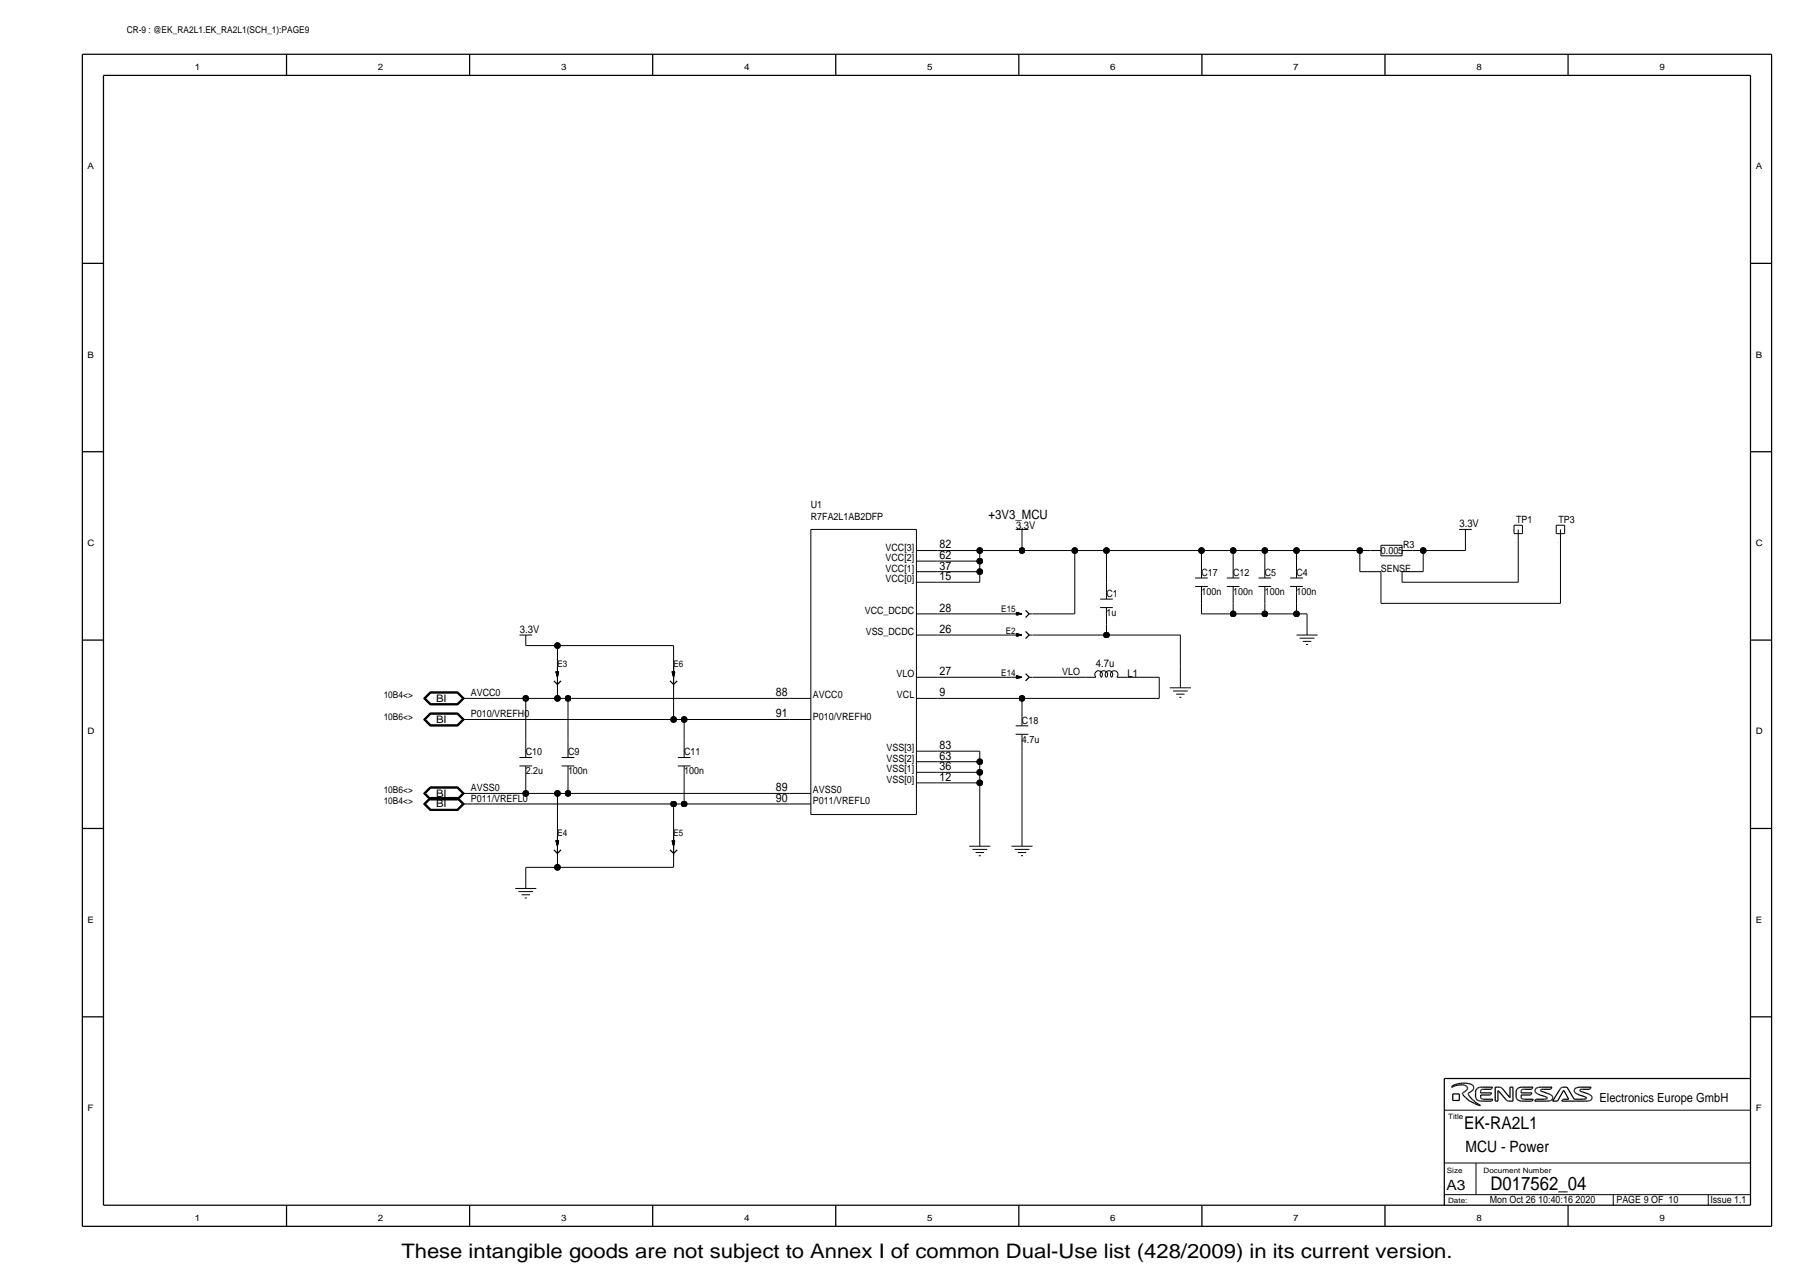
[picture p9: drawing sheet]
<svg xmlns="http://www.w3.org/2000/svg" width="433mm" height="309mm" viewBox="0 0 433 309" stroke-linecap="round" stroke-linejoin="round" font-family="sans-serif">
<g fill="none" stroke="#000" stroke-width=".24">
<path d="M195.1 127.4h25.4zM195.1 127.4v68.5zM220.5 132.4h5.1zM220.5 135h5.1zM220.5 137.5h5.1zM220.5 127.4v68.5zM225.6 137.5h10.1zM225.6 135h10.1zM225.6 132.4h10.1zM235.7 137.5v2.6zM235.7 135v2.5zM235.7 132.4v2.6z"/>
<path d="M235.7 132.4h10.2zM244.3 127.4h3.1zM245.9 132.4h12.7zM245.9 129.9v2.5zM245.9 127.4v2.5zM258.6 132.4v15.3zM258.6 132.4h7.6zM266.2 132.4v7.7zM266.2 132.4h22.9zM287.5 139h3.1zM289.1 132.4h7.6zM289.1 132.4v2.6z"/>
<path d="M289.1 135v2.5zM289.1 137.5v1.5zM295.1 139h3.1zM296.7 132.4h7.6zM296.7 132.4v2.6zM296.7 135v2.5zM296.7 137.5v1.5zM302.8 139h3zM304.3 132.4h7.6zM304.3 132.4v2.6zM304.3 135v2.5zM304.3 137.5v1.5z"/>
<path d="M310.4 139h3zM311.9 132.4v2.6zM311.9 135v2.5zM311.9 137.5v1.5zM311.9 132.4h15.3zM327.2 132.4h2.5zM327.2 132.4v5.1zM327.2 137.5h5zM329.7 132.4h2.5zM332.2 133.7h5.1zM332.2 137.5v7.6zM332.2 131.2v2.5z"/>
<path d="M332.2 131.2h5.1zM337.3 137.5v2.6zM337.3 132.4h2.6zM337.3 131.2v2.5zM337.3 137.5h5.1zM339.9 132.4h2.5zM342.4 132.4v5.1zM342.4 132.4h10.2zM351 127.4h3.1zM352.6 129.9v2.5zM352.6 127.4v2.5zM364.2 126.3h2.1z"/>
<path d="M364.2 126.3v2.1zM364.2 128.4h2.1zM365.3 129.9v10.2zM365.3 127.4v2.5zM366.3 126.3v2.1zM374.4 126.3h2zM374.4 126.3v2.1zM374.4 128.4h2zM375.4 129.9v15.2zM375.4 127.4v2.5zM376.4 126.3v2.1zM125 152.8h3z"/>
<path d="M126.5 152.8v2.5zM126.5 155.3h7.6zM134.1 155.3h28zM134.1 155.3v5.1zM162.1 155.3v5.1zM220.5 147.7h5.1zM220.5 152.8h5.1zM220.5 140.1h5.1zM225.6 140.1h10.1zM225.6 147.7h17.7zM225.6 152.8h17.7zM243.3 147.7h2.6z"/>
<path d="M243.3 152.8h2.6zM244.5 147.3v.7zM244.5 152.3v.8zM244.5 147.3l1.4 .4zM244.5 152.3l1.4 .5zM244.6 147.3v.6zM244.6 152.4v.6zM244.6 152.3v.7zM244.6 148l1.3-.3zM244.6 153.1l1.3-.3zM244.6 147.6h.6zM244.6 152.7h.6z"/>
<path d="M244.6 147.9l.7-.1zM244.6 153l.7-.1zM244.6 147.9l.4-.2zM244.6 153l.4-.2zM244.6 147.5l.9 .1zM244.6 152.6l.9 .1zM244.6 147.9l1-.2zM244.6 147.4l1 .2zM244.6 153l1-.2zM244.6 152.5l1 .2zM244.6 147.7h.8zM244.6 152.8h.8z"/>
<path d="M244.6 147.9l.6-.2zM244.6 153l.6-.2zM244.7 147.7l1-.1zM244.7 152.8l1-.1zM244.7 147.8h.1zM244.7 147.7h.1zM244.7 152.9h.1zM244.7 152.8h.1zM244.7 147.5l.6 .1zM244.7 152.6l.6 .1zM244.7 147.6l.3 .1zM244.7 147.8h.3z"/>
<path d="M244.7 152.7l.3 .1zM244.7 152.9h.3zM244.7 147.8l.8-.1zM244.7 152.9l.8-.1zM244.7 147.4h.2zM244.7 152.5h.2zM244.7 147.4l.9 .2zM244.7 152.5l.9 .2zM244.7 147.7h.7zM244.7 152.8h.7zM244.7 147.6h.3zM244.7 152.7h.3z"/>
<path d="M244.7 147.3v.6zM244.7 152.4v.6zM244.8 147.5h.1M244.8 152.6h.1M244.7 147.7h.1M244.7 152.8h.1M244.8 147.7v.1zM244.8 152.8v.1zM245 147.6h.7zM245 152.7h.7zM245.3 147.8l.4-.1zM245.3 152.9l.4-.1z"/>
<path d="M247.5 147.7h.9zM247.5 152.8h.9zM248.4 152.8h17.8zM248.4 147.7h10.2zM264.7 144.1h3zM264.7 146.2h3zM266.2 152.8h17.8zM266.2 150.2v2.6zM266.2 147.7v2.5zM266.2 140.1v2.5zM266.2 142.5v1.6zM266.2 146.2v1.5z"/>
<path d="M284 152.8v7.6zM287.5 141.1h3.1zM289.1 145.1v2.6zM289.1 142.6v2.5zM289.1 141.1v1.5zM289.1 147.7h7.6zM295.1 141.1h3.1zM296.7 147.7h7.6zM296.7 145.1v2.6zM296.7 142.6v2.5zM296.7 141.1v1.5zM302.8 141.1h3z"/>
<path d="M304.3 147.7h7.6zM304.3 145.1v2.6zM304.3 142.6v2.5zM304.3 141.1v1.5zM310.4 141.1h3zM311.9 145.1v2.6zM311.9 142.6v2.5zM311.9 141.1v1.5zM311.9 147.7h2.6zM311.9 152.8h5.1zM312.7 153.5h3.5zM313.4 154.3h2.1z"/>
<path d="M314.2 155h.5zM314.5 147.7v5.1zM332.2 145.1h43.2zM337.3 140.1h28zM101.9 173.1l1.6 1.6zM101.9 168l1.6 1.6zM101.9 173.1l1.6-1.6zM101.9 168l1.6-1.6zM102.1 173.1l1.4 1.4zM102.1 168l1.4 1.5zM102.1 173.1l1.4-1.5zM102.1 168l1.4-1.5z"/>
<path d="M102.2 173.1l1.4-1.4zM102.2 168l1.4-1.4zM102.2 173.1l1.4 1.3zM102.2 168l1.4 1.4zM102.4 173.1l1.2-1.3zM102.4 168l1.2-1.3zM102.4 173.1l1.2 1.2zM102.4 168l1.2 1.3zM103.5 171.5h6.6zM103.5 166.4h6.6zM103.5 174.7h6.6zM103.5 169.6h6.6z"/>
<path d="M103.5 174.5h6.6zM103.5 169.5h6.6zM103.5 171.6h6.6zM103.5 166.5h6.6zM103.6 171.7h6.4zM103.6 166.6h6.4zM103.6 174.4h6.4zM103.6 169.4h6.4zM103.6 174.3h6.4zM103.6 171.8h6.4zM103.6 169.3h6.4zM103.6 166.7h6.4z"/>
<path d="M110 171.8l1.3 1.3zM110 166.7l1.3 1.3zM110 174.3l1.3-1.2zM110 169.3l1.3-1.3zM110 174.4l1.4-1.3zM110 169.4l1.4-1.4zM110 171.7l1.4 1.4zM110 166.6l1.4 1.4zM110.1 171.6l1.5 1.5zM110.1 166.5l1.5 1.5zM110.1 174.5l1.5-1.4zM110.1 169.5l1.5-1.5z"/>
<path d="M110.1 174.7l1.6-1.6zM110.1 171.5l1.6 1.6zM110.1 166.4l1.6 1.6zM111.3 173.1h2.5zM111.3 168h2.5zM111.7 168l-1.6 1.6zM113.8 173.1h48.3zM113.8 168h12.7zM126.5 168v10.2zM126.5 178.2v2.5zM126.5 168h7.6zM133.7 161.6h.6z"/>
<path d="M133.7 161.6h.7zM133.7 161.5h.7zM133.7 161.5l.4 1.4zM133.8 161.6h.6zM133.8 161.6h.5zM133.8 161.7h.5zM133.8 161.6l.3 1.1zM133.8 161.7l.1 .3zM133.9 161.7l.2 .9zM133.9 161.6l.2 .9zM133.9 161.8h.1M134 161.7l.1 .7z"/>
<path d="M134 161.6l.1 .6zM134.1 161.7l.1 .3zM134.1 162.1v.6zM134.1 161.7v.4zM134.1 168h2.6zM134.1 161.7v1zM134.1 165.5v2.5zM134.1 160.4v2.5zM134.1 160.4v5.1zM134.1 161.8h.2zM134.1 160.3v5.1zM134.2 161.7h.1"/>
<path d="M134.2 161.7v.1zM134.2 161.7v.7zM134.2 161.6l-.1 .9zM134.2 161.7v.8zM134.2 162.4l-.1 .3zM134.3 161.7l-.1 .3zM134.3 161.6l-.1 .4zM134.3 161.6l-.2 1.1zM134.4 161.6l-.2 .7zM134.4 161.6l-.2 .8zM134.4 161.6l-.3 1.3zM136.7 168v10.2z"/>
<path d="M136.7 178.2v2.5zM136.7 168h53.3zM161.6 161.5l.5 1.4zM161.6 161.6h.7zM161.6 161.5h.8zM161.7 161.6h.6zM161.7 161.7h.6zM161.7 161.6l.3 1.1zM161.7 161.7l.1 .3zM161.8 161.7l.2 .9zM161.8 161.8h.1M161.8 161.6l.2 .9z"/>
<path d="M161.9 161.7l.1 .7zM162 161.6v.6zM162 161.7l.1 .3zM162 162.1v.6zM162 161.7v.4zM162.1 165.5v7.6zM162.1 160.4v2.5zM162.1 160.4v5.1zM162.1 161.8h.1zM162.1 160.3v5.1zM162.1 173.1h2.5zM162.1 161.7l-.1 1z"/>
<path d="M162.1 161.6v.9zM162.1 161.7h.1M162.1 161.7v.1zM162.1 161.7v.7zM162.2 162.4l-.1 .3zM162.2 161.7l-.1 .8zM162.2 161.7v.1zM162.2 161.7v.3zM162.3 161.6l-.2 1.1zM162.3 161.6l-.2 .4zM162.3 161.6l-.2 .7zM162.3 161.6l-.1 .8z"/>
<path d="M162.4 161.6l-.3 1.3zM164.6 173.1h25.4zM164.6 173.1v5.1zM164.6 178.2v2.5zM190 173.1h5.1zM190 168h5.1zM220.5 162.9h5.1zM220.5 168h5.1zM225.6 168h20.3zM225.6 162.9h17.7zM243.3 162.9h2.6zM244.3 174.6h3.1z"/>
<path d="M244.3 176.6h3.1zM244.5 162.5v.7zM244.5 162.5l1.4 .4zM244.6 162.6v.6zM244.6 162.5v.7zM244.6 163.2l1.3-.3zM244.6 162.8l.6 .1zM244.6 163.2l.7-.2zM244.6 163.1l.4-.1zM244.6 162.7l.9 .2zM244.6 162.5v.6zM244.6 162.6v.5z"/>
<path d="M244.6 163.1l1-.2zM244.6 162.6l1 .3zM244.6 163l.8-.1zM244.6 163.2l.6-.2zM244.7 162.9h1zM244.7 163h.1zM244.7 162.8l.6 .1zM244.7 162.9l.3 .1zM244.7 163.1l.3-.1zM244.7 163h.8zM244.7 162.6l.2 .1zM244.7 162.7l.9 .2z"/>
<path d="M244.7 163h.7zM244.7 162.9h.3zM244.7 162.6v.5zM244.8 162.7h.1M244.7 163h.1M244.8 162.9v.2zM245 162.9h.7zM245.3 163l.4-.1zM245.9 168h33zM245.9 168v2.5zM245.9 178.2v2.5zM245.9 170.5v2.6z"/>
<path d="M245.9 173v1.6zM245.9 176.6v1.6zM247.5 162.9h.9zM248.4 162.9h12.7zM261.1 162.9h2.6zM263.7 162.9a.92 .92 0 0 1 0-1.3 .92 .92 0 0 1 1.3 0 .92 .92 0 0 1-.1 1.4M264.9 162.9a.92 .92 0 0 1 .1-1.3 .92 .92 0 0 1 1.3 0 .92 .92 0 0 1-.1 1.4M267.4 162.9a.93 .93 0 0 0 0-1.3 .93 .93 0 0 0-1.3 0 .93 .93 0 0 0 0 1.4M268.7 162.9a.93 .93 0 0 0 0-1.3 .93 .93 0 0 0-1.4 0 .93 .93 0 0 0 .1 1.4M268.7 162.9h2.6zM271.3 162.9h7.6zM278.9 162.9v5.1z"/>
<path d="M281.4 165.5h5.1zM282.2 166.2h3.5zM283 167h2zM283.7 167.7h.5zM284 160.4v5.1zM101.9 193.4l1.6 1.6zM101.9 190.9l1.6 1.5zM101.9 190.9l1.6-1.6zM102.1 193.4l1.4 1.5zM102.1 190.9l1.4 1.4zM102.1 193.4l1.4-1.5zM102.1 190.9l1.4-1.5z"/>
<path d="M102.2 193.4l1.4-1.4zM102.2 190.9l1.4-1.4zM102.2 193.4l1.4 1.4zM102.2 190.9l1.4 1.3zM102.4 193.4l1.2-1.3zM102.4 190.9l1.2-1.3zM102.4 193.4l1.2 1.3zM102.4 190.9l1.2 1.2zM103.5 191.8h6.6zM103.5 189.3h6.6zM103.5 195h6.6zM103.5 192.4h6.6z"/>
<path d="M103.5 191.8l-1.6 1.6zM103.5 194.9h6.6zM103.5 192.3h6.6zM103.5 191.9h6.6zM103.5 189.4h6.6zM103.6 192h6.4zM103.6 189.5h6.4zM103.6 194.8h6.4zM103.6 192.2h6.4zM103.6 194.7h6.4zM103.6 192.1h6.4zM103.6 189.6h6.4z"/>
<path d="M110 192.1l1.3 1.3zM110 189.6l1.3 1.3zM110 194.7l1.3-1.3zM110 192.1l1.3-1.2zM110 194.8l1.4-1.4zM110 192.2l1.4-1.3zM110 192l1.4 1.4zM110 189.5l1.4 1.4zM110.1 191.9l1.5 1.5zM110.1 189.4l1.5 1.5zM110.1 194.9l1.5-1.5zM110.1 192.3l1.5-1.4z"/>
<path d="M110.1 195l1.6-1.6zM110.1 192.4l1.6-1.5zM110.1 191.8l1.6 1.6zM110.1 189.3l1.6 1.6zM111.3 193.4h2.5zM111.3 190.9h2.5zM113.8 190.9h12.7zM113.8 193.4h48.3zM125 182.2h3zM125 184.3h3zM126.5 190.9h7.6zM126.5 188.3v2.6z"/>
<path d="M126.5 185.8v2.5zM126.5 180.6v1.6zM126.5 184.3v1.5zM134.1 190.9h2.6zM134.1 190.9v10.1zM135.1 184.3h3.1zM135.1 182.2h3.1zM136.7 188.3v2.6zM136.7 190.9h53.3zM136.7 185.8v2.5zM136.7 180.6v1.6zM136.7 184.3v1.5z"/>
<path d="M162.1 193.4v7.6zM162.1 193.4h2.5zM163.1 182.2h3zM163.1 184.3h3zM164.6 193.4h25.4zM164.6 188.3v5.1zM164.6 185.8v2.5zM164.6 180.6v1.6zM164.6 184.3v1.5zM190 193.4h5.1zM190 190.9h5.1zM195.1 195.9h25.4z"/>
<path d="M220.5 180.7h5.1zM220.5 183.2h5.1zM220.5 185.8h5.1zM220.5 188.3h5.1zM225.6 180.7h10.1zM225.6 183.2h10.1zM225.6 185.8h10.1zM225.6 188.3h10.1zM235.7 180.7v2.5zM235.7 183.2v2.6zM235.7 185.8v2.5zM235.7 188.3v10.2z"/>
<path d="M235.7 198.5v5.1zM245.9 180.7v17.8zM245.9 198.5v5.1zM124 213.7h5zM124.7 214.5h3.6zM125.5 215.2h2zM126.2 216h.5zM126.5 208.6v5.1zM126.5 208.6h7.6zM133.7 202.3l.6-.1zM133.7 202.2h.7zM133.7 202.2l.4 1.4z"/>
<path d="M133.8 202.2l.6 .1zM133.8 202.3h.5zM133.8 202.3h.6zM133.8 202.3l.3 1zM133.8 202.3l.1 .3zM133.9 202.3l.2 1zM133.9 202.3l.2 .8zM133.9 202.4h.1M134 202.3l.1 .7zM134 202.3l.1 .5zM134.1 202.3l.1 .3zM134.1 202.7v.7z"/>
<path d="M134.1 202.3v.4zM134.1 202.3v1.1zM134.1 208.6h28zM134.1 206.1v2.5zM134.1 201v2.6zM134.1 201v5.1zM134.1 202.4h.2zM134.1 201v5zM134.2 202.4h.1M134.2 202.3v.2zM134.2 202.3v.7zM134.2 202.3l-.1 .8z"/>
<path d="M134.2 202.3v.8zM134.2 203l-.1 .4zM134.3 202.3l-.1 .3zM134.3 202.3l-.2 1zM134.4 202.3l-.2 .6zM134.4 202.3l-.2 .7zM134.4 202.2l-.3 1.4zM161.6 202.2l.5 1.4zM161.6 202.3l.7-.1zM161.6 202.2h.7zM161.6 202.2h.8zM161.7 202.2l.6 .1z"/>
<path d="M161.7 202.3h.6zM161.7 202.3l.3 1zM161.7 202.3l.1 .3zM161.8 202.3l.2 1zM161.8 202.4h.1M161.8 202.3l.2 .8zM161.9 202.3l.1 .7zM162 202.3v.5zM162 202.3l.1 .3zM162 202.7v.7zM162 202.3v.4zM162.1 206.1v2.5z"/>
<path d="M162.1 201v2.6zM162.1 201v5.1zM162.1 202.4h.1zM162.1 201v5zM162.1 202.3l-.1 1.1zM162.1 202.3v.8zM162.1 202.4h.1M162.1 202.3v.2zM162.1 202.3v.7zM162.2 203l-.1 .4zM162.2 202.3l-.1 .8zM162.2 202.3v.2z"/>
<path d="M162.2 202.3v.3zM162.3 202.3l-.2 1zM162.3 202.3l-.2 .3zM162.3 202.3l-.2 .6zM162.3 202.3l-.1 .7zM162.4 202.2l-.3 1.4zM233.2 203.6h5.1zM233.9 204.3h3.6zM234.7 205.1h2zM235.5 205.8h.5zM243.3 203.6h5.1zM244.1 204.3h3.5z"/>
<path d="M244.9 205.1h2zM245.6 205.8h.5zM347.5 279.8h73.6zM347.5 267.1h73.6zM355.1 279.8v7.6zM347.5 287.4h73.6zM388.1 287.4v2.5zM411 287.4v2.5z"/>
</g>
<g fill="#000" stroke="#000" stroke-width=".24">
<circle cx="235.7" cy="135" r=".71"/>
<circle cx="235.7" cy="137.5" r=".71"/>
<circle cx="235.7" cy="132.4" r=".71"/>
<circle cx="245.9" cy="132.4" r=".71"/>
<circle cx="258.6" cy="132.4" r=".71"/>
<circle cx="266.2" cy="132.4" r=".71"/>
<circle cx="289.1" cy="132.4" r=".71"/>
<circle cx="296.7" cy="132.4" r=".71"/>
<circle cx="304.3" cy="132.4" r=".71"/>
<circle cx="311.9" cy="132.4" r=".71"/>
<circle cx="327.2" cy="132.4" r=".71"/>
<circle cx="342.4" cy="132.4" r=".71"/>
<circle cx="134.1" cy="155.3" r=".71"/>
<circle cx="266.2" cy="152.8" r=".71"/>
<circle cx="296.7" cy="147.7" r=".71"/>
<circle cx="304.3" cy="147.7" r=".71"/>
<circle cx="311.9" cy="147.7" r=".71"/>
<circle cx="126.5" cy="168" r=".71"/>
<circle cx="134.1" cy="168" r=".71"/>
<circle cx="136.7" cy="168" r=".71"/>
<circle cx="162.1" cy="173.1" r=".71"/>
<circle cx="164.6" cy="173.1" r=".71"/>
<circle cx="245.9" cy="168" r=".71"/>
<circle cx="126.5" cy="190.9" r=".71"/>
<circle cx="134.1" cy="190.9" r=".71"/>
<circle cx="136.7" cy="190.9" r=".71"/>
<circle cx="162.1" cy="193.4" r=".71"/>
<circle cx="164.6" cy="193.4" r=".71"/>
<circle cx="235.7" cy="188.3" r=".71"/>
<circle cx="235.7" cy="185.8" r=".71"/>
<circle cx="235.7" cy="183.2" r=".71"/>
<circle cx="134.1" cy="208.6" r=".71"/>
</g>
<g fill="none" stroke="#000" stroke-width=".3">
<path d="M19.8 13.1v281.9zM19.8 13.1h406.4zM24.9 18.1h396.2zM24.9 18.1v271.8zM68.9 13.1v5zM113 13.1v5zM157 13.1v5zM201.1 13.1v5zM245.1 13.1v5zM289.2 13.1v5zM333.2 13.1v5zM377.2 13.1v5z"/>
<path d="M421.1 18.1v271.8zM426.2 13.1v281.9zM19.8 63.3h5.1zM421.1 63.3h5.1zM19.8 108.7h5.1zM421.1 108.7h5.1zM19.8 154h5.1zM246.7 146.8l.9 .9zM246.7 151.9l.9 .9zM247.6 147.7l-.9 .8zM247.6 152.8l-.9 .8zM421.1 154h5.1z"/>
<path d="M133.2 163.8l.9 .8zM134.1 164.6l.9-.8zM161.2 163.8l.9 .8zM162.1 164.6l.8-.8zM246.7 162.1l.9 .8zM247.6 162.9l-.9 .9zM19.8 199.3h5.1zM421.1 199.3h5.1zM133.2 204.4l.9 .9zM134.1 205.3l.9-.9zM161.2 204.4l.9 .9zM162.1 205.3l.8-.9z"/>
<path d="M19.8 244.6h5.1zM347.5 259.4h73.6zM347.5 259.4v30.5zM421.1 244.6h5.1zM349.3 261.5h.1M349.3 261.4h.1M349.3 261.6h.1M349.3 261.4l-.1 .1zM349.3 261.3h.1M349.4 261.5l.3-.2zM349.4 261.2h.1M349.4 261.5h.1"/>
<path d="M349.5 261.2l.3-.2zM349.5 264.7h1.6zM349.5 263.1v1.6zM349.5 263.1h1.6zM349.7 261.3l.4-.1zM349.8 261l.4-.1zM350.1 261.2l.5-.1zM350.2 260.9l.4-.1zM350.6 261.1l.4-.1zM350.6 260.8l.4-.1zM351 260.7l.4-.1zM351 261h.5z"/>
<path d="M351.1 263.1v1.6zM351.4 260.6h.4zM351.5 261h.4zM351.8 260.6h.4zM351.8 262.9h.1M351.8 263h.1M351.8 263v.1zM351.8 263.1l.1 .2zM351.9 262.9h.1M351.9 261h.4zM351.9 263.3l.3 .4zM351.9 262.8h.1"/>
<path d="M352 262.8l.4-.2zM352.2 260.6h.4zM352.2 263.7l.4 .3zM352.3 261l.2 .1zM352.4 262.6l.2-.2zM352.5 261.1l.1 .1zM352.6 261.2h.2zM352.6 264l.4 .4zM352.6 260.6h.4zM352.6 262.4l.2-.1zM352.8 262.3l.1-.1zM352.8 261.2l.1 .1z"/>
<path d="M352.9 261.3l.1 .2zM353 261.6h.1M353 260.6l.3 .1zM353 262l-.1 .2zM353.1 261.7h.1M353 264.4l.5 .4zM353.1 261.7v.1zM353.1 261.8l-.1 .2zM353.2 263.1h.1M353.3 260.7h.3zM353.3 263.2l.1 .3zM353.3 263h.1"/>
<path d="M353.3 262.9h.1M353.3 262.9l.2-.1zM353.4 263.5l.2 .3zM353.5 262.8l.2-.1zM353.5 264.8l.6 .3zM353.6 260.7l.3 .1zM353.6 263.8l.3 .3zM353.7 262.7l.2-.1zM353.9 260.8l.2 .1zM353.9 264.1l.3 .4zM354.1 262.4l.2-.1zM354.1 260.9l.2 .2z"/>
<path d="M354.1 262.4l-.2 .2zM354.1 265.1l.6 .3zM354.2 264.5l.3 .2zM354.3 261.1l.1 .1zM354.4 261.2l.1 .2zM354.4 262.1l-.1 .2zM354.5 264.7l.4 .4zM354.5 261.9l-.1 .2zM354.5 261.7v.2zM354.5 261.4v.3zM354.7 265.4l.6 .3zM354.9 265.1l.4 .3z"/>
<path d="M355 264l.1 .2zM355 263.7v.3zM355 262.7v1zM355 262.4v.3zM355.1 264.2l.1 .3zM355.1 262.2l-.1 .2zM355.2 264.5l.2 .1zM355.2 262l-.1 .2zM355.3 265.4l.4 .2zM355.3 265.7l.7 .2zM355.4 261.8l.3-.1zM355.4 264.6l.3 .1z"/>
<path d="M355.4 261.8l-.2 .2zM355.7 264.7l.2 .1zM355.7 261.7l.2-.1zM355.7 265.6l.5 .3zM355.9 264.8l.3 .1zM355.9 261.6l.3-.1zM356.1 265.9h.1M356.2 265.9h.1M356.2 262.9h2.7zM356.2 261.5h.4zM356.2 264l.1 .1zM356.2 262.4v.2z"/>
<path d="M356.2 262.6v.3zM356.2 263.4h2.2zM356.2 263.4v.5zM356.2 264h.1M356.2 264.9h.4zM356.4 264.3h.1M356.3 264.2h.1M356.2 262.4h.1M356.3 262.2l.1-.1zM356.3 262.3h.1M356.5 264.3h.1M356.4 262.1l.2-.1z"/>
<path d="M356.5 264.3l.1 .1zM356.6 262h.1zM356.6 261.5h2.5zM356.6 264.9h2.1zM356.6 264.4h.2zM356.7 262h.3zM356.8 264.4h.2zM357 264.4h2.1zM357 262h1.7zM358.4 263.4h.1M358.5 263.3h.1M358.7 262h.1"/>
<path d="M358.7 264.9h.1M358.9 262.9l-.3 .4zM358.9 264.9h.1M358.8 262h.1M359.1 261.5l-.2 .4zM359.1 264.4l-.1 .4zM359.7 261.5h.6zM359.7 261.5v3.4zM359.7 264.9h.7zM360.3 261.5h.5zM360.4 262.4h.1M360.4 262.3v2.6z"/>
<path d="M360.5 262.4h.1M360.5 262.4l1.8 2.1zM360.8 261.5l.1 .1zM360.9 261.6h.2zM361.1 261.6l.1 .1zM361.2 261.7h.1M361.3 261.7l.2 .2zM361.5 261.9l1.7 2.1zM362.3 264.5l.2 .2zM362.6 264.8h.1M362.6 264.8h.1zM362.7 264.8l.2 .1z"/>
<path d="M362.9 264.9h.4zM363.2 264h.1M363.3 264.9h.7zM363.3 261.5h.7zM363.3 261.5v2.6zM363.3 264h.1M364 261.5v3.4zM364.7 264l.1 .2zM364.7 263.7v.3zM364.7 262.7v1zM364.7 262.4v.3zM364.8 264.2l.2 .3z"/>
<path d="M364.8 262.2l-.1 .2zM365 264.5l.2 .1zM365 262l-.2 .2zM365.2 261.8l.2-.1zM365.2 264.6l.2 .1zM365.2 261.8l-.2 .2zM365.4 261.7l.3-.1zM365.4 264.7l.3 .1zM365.7 264.8l.3 .1zM365.7 261.6l.3-.1zM366 261.5h.4zM366 262.9h2.6z"/>
<path d="M366 262.4v.2zM366 262.6v.3zM366 263.4h2.2zM366 263.4v.5zM366 264h.1M366 264v.1zM366 264.9h.4zM366 264.2h.1M366 262.4h.1M366.1 264.3h.1M366.1 262.2l.1-.1zM366 262.3h.1"/>
<path d="M366.2 264.3h.1M366.2 262.1l.1-.1zM366.2 264.3l.2 .1zM366.3 262h.2zM366.4 261.5h2.4zM366.4 264.9h2.1zM366.4 264.4h.1zM366.5 262h.2zM366.5 264.4h.2zM366.7 264.4h2.2zM366.7 262h1.8zM368.2 263.4h.1"/>
<path d="M368.3 263.3h.1M368.5 262h.1M368.5 264.9h.1M368.6 262.9l-.2 .4zM368.6 262h.1M368.6 264.9h.1M368.8 261.5l-.2 .4zM368.9 264.4l-.2 .4zM369.2 264.9h2.8zM369.3 262.5h.1M369.3 262.4h.1M369.3 262.6l.1 .1z"/>
<path d="M369.3 262.2v.2zM369.4 262l-.1 .2zM369.4 262.7l.1 .1zM369.4 264.5l-.2 .4zM369.5 264.5h.1M369.5 262.8l.2 .2zM369.5 261.9l-.1 .1zM369.6 264.4h2zM369.6 264.4h.1M369.6 261.7h.3zM369.6 261.7l-.1 .2zM369.7 263l.2 .1z"/>
<path d="M369.9 261.7l.2-.1zM369.9 263.1l.2 .1zM370.1 263.2l.4 .2zM370.1 261.6l.4-.1zM370.5 261.5h.3zM370.5 263.4l1.2 .4zM370.6 262.2h.1M370.6 262.3h.1M370.6 262.4h.1M370.6 262.4l.2 .1zM370.7 262.1h.1M370.8 262.5l.1 .1z"/>
<path d="M370.8 262h.1M370.8 261.5h2.6zM370.9 262h.4zM370.9 262.6h.3zM371.2 262.6l1.2 .4zM371.3 262h1.7zM371.6 264.4h.3zM371.7 263.8l.2 .1zM371.9 263.9l.2 .1zM371.9 264.4h.2zM372 264.9h.4zM372.1 264h.1"/>
<path d="M372.2 264.3h.1M372.2 264l.1 .2zM372.3 264.2h.1M372.4 263l.3 .1zM372.4 264.9l.4-.1zM372.7 263.1l.3 .2zM372.8 264.8h.2zM373 263.3l.2 .1zM373 262h.1M373 264.8l.2-.1zM373.1 262l.1-.1zM373.2 264.7l.2-.2z"/>
<path d="M373.2 263.4l.2 .2zM373.4 263.6v.1zM373.4 261.5l-.2 .4zM373.4 263.7l.1 .1zM373.5 264.4l-.1 .1zM373.5 263.8l.1 .2zM373.5 264.2v.2zM373.5 264.9h1.2zM373.6 264.1h.1M373.6 264.1l-.1 .1zM375.3 262.1l-1.8 2.8zM375.4 261.9l-.1 .2z"/>
<path d="M375.4 261.8h.1M375.4 261.8l.2-.1zM375.8 261.6h.1M375.7 261.6l-.1 .1zM375.7 264.9h3.3zM375.8 261.6l.1-.1zM376 264.5h.1M375.9 264.5l-.2 .4zM375.9 261.5h.4zM376.1 264.4h.1M376.1 264.4h1.3zM376.1 262.4l-1.4 2.5z"/>
<path d="M376.2 262.3h.1M376.1 262.4h.1M376.2 262.3l1.2 2.1zM376.3 261.5h.7zM377 261.5l1.7 2.9zM378.7 264.4h2.3zM378.7 262.4h.1M378.8 262.6v.1zM378.8 262.5h.1M378.8 262.2l-.1 .2zM378.8 262.7l.2 .1zM378.8 262v.2z"/>
<path d="M378.9 261.9l-.1 .1zM379 262.8l.1 .2zM379 264.9h2.5zM379.1 261.7l-.2 .2zM379.1 261.7h.2zM379.1 263l.2 .1zM379.3 261.7l.3-.1zM379.3 263.1l.3 .1zM379.6 261.6l.3-.1zM379.6 263.2l.3 .2zM379.9 261.5h.4zM379.9 263.4l1.2 .4z"/>
<path d="M380.1 262.2h.1M380.1 262.3h.1M380.1 262.4h.1M380.1 262.4l.1 .1zM380.1 262.1h.1M380.2 262.5l.2 .1zM380.2 262.1l.2-.1zM380.3 261.5h2.5zM380.4 262.6h.2zM380.4 262h.3zM380.6 262.6l1.2 .4zM380.7 262h1.7z"/>
<path d="M381 264.4h.4zM381.1 263.8l.3 .1zM381.4 264.4l.2-.1zM381.4 263.9l.2 .1zM381.5 264.9h.4zM381.6 264h.1M381.6 264.3h.1M381.7 264.2h.1M381.7 264v.2zM381.8 263l.4 .1zM381.9 264.9l.3-.1zM382.2 263.1l.2 .2z"/>
<path d="M382.2 264.8h.2zM382.4 264.8l.3-.1zM382.4 262h.1M382.4 263.3l.2 .1zM382.5 262h.1M382.6 263.4l.2 .2zM382.7 264.7l.1-.2zM382.8 263.6l.1 .1zM382.8 261.5l-.2 .4zM382.9 264.4l-.1 .1zM383 263.8h.1M383 264.2l-.1 .2z"/>
<path d="M383 263.8v.2zM383 264.1h.1M383 264.1v.1zM19.8 295h406.4zM24.9 289.9h396.2zM68.9 289.9v5.1zM113 289.9v5.1zM157 289.9v5.1zM201.1 289.9v5.1zM245.1 289.9v5.1zM289.2 289.9v5.1zM333.2 289.9v5.1z"/>
<path d="M377.2 289.9v5.1z"/>
</g>
<text font-size="4.8" x="96.6" y="302.6">These intangible goods are not subject to Annex I of common Dual-Use list (428/2009) in its current version.</text>
<text font-size="4.5" x="358.6" y="286.4">D017562_04</text>
<text font-size="4.2" x="352.2" y="271.6">EK-RA2L1</text>
<text font-size="3.8" x="352.6" y="277.2">MCU - Power</text>
<text font-size="3.4" x="348" y="286.4">A3</text>
<text font-size="3.1" x="237.8" y="124.8">+3V3_MCU</text>
<text font-size="3" x="384.8" y="265">Electronics Europe GmbH</text>
<g font-size="2.9">
<text x="226.1" y="131.9">82</text>
<text x="226.1" y="134.5">62</text>
<text x="226.1" y="137">37</text>
<text x="226.1" y="139.6">15</text>
<text x="226.1" y="147.2">28</text>
<text x="226.1" y="152.2">26</text>
<text x="186.7" y="167.5">88</text>
<text x="226.1" y="162.4">27</text>
<text x="226.1" y="167.5">9</text>
<text x="186.7" y="172.6">91</text>
<text x="226.1" y="180.2">83</text>
<text x="226.1" y="182.7">63</text>
<text x="226.1" y="185.3">36</text>
<text x="186.7" y="190.4">89</text>
<text x="226.1" y="187.8">12</text>
<text x="186.7" y="192.9">90</text>
</g>
<g font-size="2.6">
<text x="244.4" y="127.4">3.3V</text>
<text x="351.1" y="126.8">3.3V</text>
<text x="125.1" y="152.2">3.3V</text>
<text x="263.7" y="160.4">4.7u</text>
<text x="271.3" y="162.9">L1</text>
</g>
<g font-size="2.5">
<text x="104.9" y="173.8">BI</text>
<text x="104.9" y="168.8">BI</text>
<text x="104.9" y="191.6">BI</text>
<text x="104.9" y="194.2">BI</text>
</g>
<g font-size="2.4">
<text x="195.1" y="122.3">U1</text>
<text x="195.1" y="125.2">R7FA2L1AB2DFP</text>
<text x="364.7" y="125.8">TP1</text>
<text x="374.9" y="125.8">TP3</text>
<text x="337.6" y="131.9">R3</text>
<text x="213" y="132.4">VCC[3]</text>
<text x="213" y="135">VCC[2]</text>
<text x="213" y="137.5">VCC[1]</text>
<text x="332.2" y="137.5">SENSE</text>
<text x="332.2" y="133.2">0.005</text>
<text x="213" y="140.1">VCC[0]</text>
<text x="266.2" y="143.6">C1</text>
<text x="289.1" y="138.5">C17</text>
<text x="289.1" y="143.1">100n</text>
<text x="296.7" y="138.5">C12</text>
<text x="296.7" y="143.1">100n</text>
<text x="304.3" y="138.5">C5</text>
<text x="304.3" y="143.1">100n</text>
<text x="311.9" y="138.5">C4</text>
<text x="311.9" y="143.1">100n</text>
<text x="208" y="147.7">VCC_DCDC</text>
<text x="266.2" y="148.2">1u</text>
<text x="208.3" y="152.8">VSS_DCDC</text>
<text x="113.3" y="167.5">AVCC0</text>
<text x="195.6" y="168">AVCC0</text>
<text x="215.7" y="162.9">VLO</text>
<text x="215.8" y="168">VCL</text>
<text x="255.5" y="162.4">VLO</text>
<text x="113.3" y="172.6">P010/VREFH0</text>
<text x="195.6" y="173.1">P010/VREFH0</text>
<text x="245.9" y="174.1">C18</text>
<text x="245.9" y="178.7">4.7u</text>
<text x="126.5" y="181.7">C10</text>
<text x="136.7" y="181.7">C9</text>
<text x="164.6" y="181.7">C11</text>
<text x="213.3" y="180.7">VSS[3]</text>
<text x="213.3" y="183.2">VSS[2]</text>
<text x="213.3" y="185.8">VSS[1]</text>
<text x="113.3" y="190.3">AVSS0</text>
<text x="126.5" y="186.3">2.2u</text>
<text x="136.7" y="186.3">100n</text>
<text x="164.6" y="186.3">100n</text>
<text x="195.6" y="190.9">AVSS0</text>
<text x="213.3" y="188.3">VSS[0]</text>
<text x="113.3" y="192.9">P011/VREFL0</text>
<text x="195.6" y="193.4">P011/VREFL0</text>
<text x="358.4" y="289.4">Mon Oct 26 10:40:16 2020</text>
<text x="388.9" y="289.4">PAGE 9 OF 10</text>
<text x="411.5" y="289.4">Issue 1.1</text>
</g>
<g font-size="2.3">
<text x="30.5" y="8">CR-9 : @EK_RA2L1.EK_RA2L1(SCH_1):PAGE9</text>
<text x="92.3" y="168">10B4&lt;&gt;</text>
<text x="92.3" y="173.1">10B6&lt;&gt;</text>
<text x="92.3" y="190.9">10B6&lt;&gt;</text>
<text x="92.3" y="193.4">10B4&lt;&gt;</text>
</g>
<g font-size="2.2">
<text x="240.9" y="147.3">E15</text>
<text x="242" y="152.4">E2</text>
<text x="134.1" y="160.4">E3</text>
<text x="162.1" y="160.4">E6</text>
<text x="240.9" y="162.6">E14</text>
<text x="134.1" y="201">E4</text>
<text x="162.1" y="201">E5</text>
</g>
<g font-size="2.1">
<text x="46.9" y="16.9">1</text>
<text x="90.9" y="16.9">2</text>
<text x="135" y="16.9">3</text>
<text x="179" y="16.9">4</text>
<text x="223.1" y="16.9">5</text>
<text x="267.1" y="16.9">6</text>
<text x="311.1" y="16.9">7</text>
<text x="355.2" y="16.9">8</text>
<text x="399.2" y="16.9">9</text>
<text x="21.1" y="40.7">A</text>
<text x="422.4" y="40.7">A</text>
<text x="21.1" y="86">B</text>
<text x="422.4" y="86">B</text>
<text x="21.1" y="131.3">C</text>
<text x="422.4" y="131.3">C</text>
<text x="21.1" y="176.6">D</text>
<text x="422.4" y="176.6">D</text>
<text x="21.1" y="221.9">E</text>
<text x="422.4" y="221.9">E</text>
<text x="21.1" y="267.3">F</text>
<text x="422.4" y="267.3">F</text>
<text x="46.9" y="293.7">1</text>
<text x="90.9" y="293.7">2</text>
<text x="135" y="293.7">3</text>
<text x="179" y="293.7">4</text>
<text x="223.1" y="293.7">5</text>
<text x="267.1" y="293.7">6</text>
<text x="311.1" y="293.7">7</text>
<text x="355.2" y="293.7">8</text>
<text x="399.2" y="293.7">9</text>
</g>
<g font-size="1.8">
<text x="348.4" y="269.1">Title</text>
<text x="348.1" y="282.2">Size</text>
<text x="356.9" y="282.2">Document Number</text>
<text x="348.4" y="289.4">Date:</text>
</g>
<text font-size=".4" x="364.7" y="130.6" transform="rotate(-90 364.7 130.6)">1</text>
</svg>
